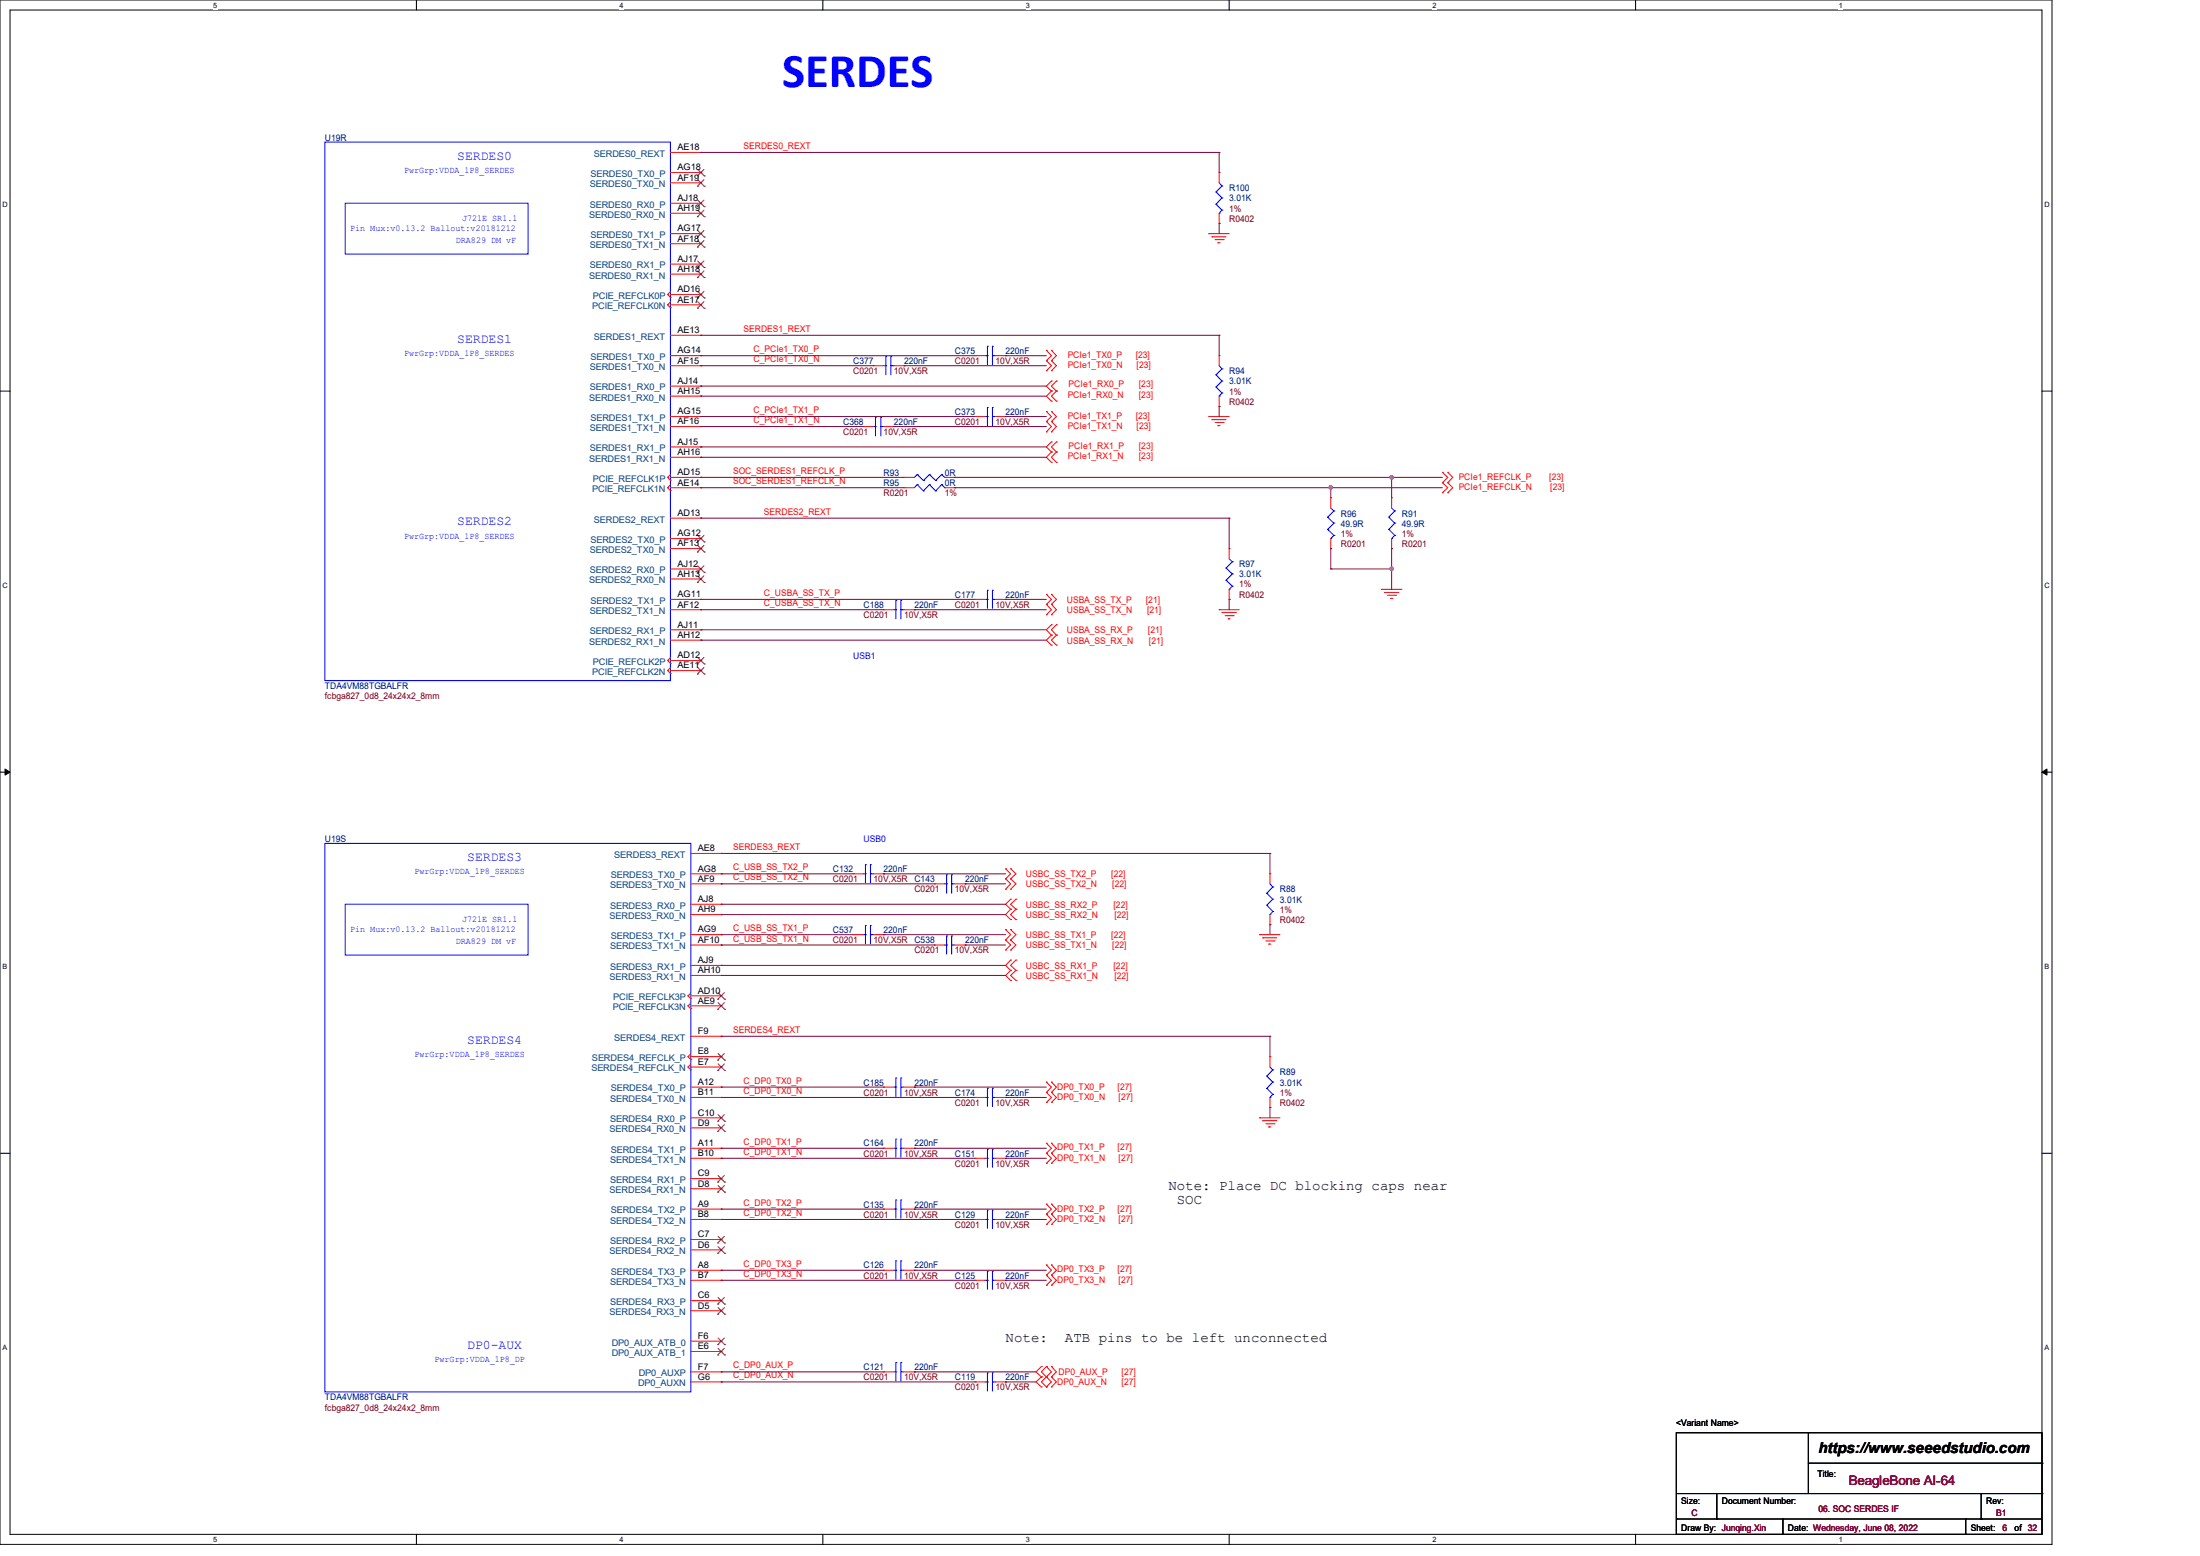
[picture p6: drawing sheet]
<svg xmlns="http://www.w3.org/2000/svg" width="297mm" height="210mm" viewBox="0 0 297 210" stroke-linecap="round" stroke-linejoin="round" font-family="sans-serif">
<path d="M0 0h277v208.4h-277zM1.4 1.4h274.3v205.7h-274.3z" fill="none" stroke="#000" stroke-width=".14"/>
<g fill="#fff">
<path d="M28.8 .1h.5v1.1h-.5z"/>
<path d="M28.8 207.2h.5v1.1h-.5z"/>
</g>
<path d="M56.2 0v1.4M56.2 207.1v1.3" fill="none" stroke="#000" stroke-width=".14"/>
<g fill="#fff">
<path d="M83.7 .1h.5v1.1h-.5z"/>
<path d="M83.7 207.2h.5v1.1h-.5z"/>
</g>
<path d="M111.1 0v1.4M111.1 207.1v1.3" fill="none" stroke="#000" stroke-width=".14"/>
<g fill="#fff">
<path d="M138.5 .1h.6v1.1h-.6z"/>
<path d="M138.5 207.2h.6v1.1h-.6z"/>
</g>
<path d="M165.9 0v1.4M165.9 207.1v1.3" fill="none" stroke="#000" stroke-width=".14"/>
<g fill="#fff">
<path d="M193.4 .1h.5v1.1h-.5z"/>
<path d="M193.4 207.2h.5v1.1h-.5z"/>
</g>
<path d="M220.8 0v1.4M220.8 207.1v1.3" fill="none" stroke="#000" stroke-width=".14"/>
<g fill="#fff">
<path d="M248.2 .1h.6v1.1h-.6z"/>
<path d="M248.2 207.2h.6v1.1h-.6z"/>
<path d="M.3 27.1h.8v1.1h-.8z"/>
<path d="M276 27.1h.7v1.1h-.7z"/>
<path d="M.3 78.5h.8v1.1h-.8z"/>
<path d="M276 78.5h.7v1.1h-.7z"/>
</g>
<path d="M0 52.8h1.4M275.7 52.8h1.3" fill="none" stroke="#000" stroke-width=".14"/>
<g fill="#fff">
<path d="M.3 129.9h.7v1.1h-.7z"/>
<path d="M276 129.9h.6v1.1h-.6z"/>
</g>
<path d="M0 104.2h1.4M275.7 104.2h1.3" fill="none" stroke="#000" stroke-width=".14"/>
<path d="M.7 103.8l.7 .4-.7 .4zM275.7 104.2l.7-.4v.8z" fill="#000" stroke="#000" stroke-width=".14"/>
<g fill="#fff">
<path d="M.3 181.4h.7v1.1h-.7z"/>
<path d="M276 181.4h.6v1.1h-.6z"/>
</g>
<g fill="none" stroke="#000" stroke-width=".14">
<path d="M0 155.7h1.4M275.7 155.7h1.3M226.3 193.4h49.4v13.7h-49.4zM244.1 193.4h.1M244.1 193.4v8.2M244.1 197.5h31.6M275.7 197.5h.1M226.3 205h.1M226.3 205h49.4M226.3 201.6h49.4M231.8 205h.1M231.8 201.6v3.4"/>
<path d="M240.7 207.1h.1M240.7 205v2.1M265.4 207.1h.1M265.4 205v2.1M267.5 205h.1M267.5 201.6v3.4M275.7 201.6h.1"/>
</g>
<g fill="none" stroke="#f00" stroke-width=".14">
<path d="M90.1 39.8h.1M90.1 39.8l.4 .3M90.5 31.5h4.1M90.5 20.6h4.1M90.5 23.3h4.1M90.5 24.7h4.1M90.5 27.4h4.1M90.5 28.8h4.1M90.5 32.9h4.1M90.5 35.6h4.1M90.5 37h4.1M90.5 39.4l-.4 .4"/>
<path d="M90.5 39.8h4.1M94.6 20.6h.1M94.6 23.3h.1M94.6 24.7h.1M94.6 27.4h.1M94.6 28.8h.1M94.6 31.5h.1M94.6 32.9h.1M94.6 35.6h.1M94.6 37h.1M94.6 39.8h.1M163.2 31.5h.1"/>
<path d="M163.2 31.5h2.7M163.6 32h.1M163.6 32h1.9M164 32.3h1.1M164.4 32.8h.1M164.4 32.8h.3M164.6 23.3h.1M164.6 30.1h.1M164.6 23.3v1.4M164.6 28.8v1.3M165.1 32.3h.1M90.1 41.1h.1"/>
<path d="M90.1 41.1l.4 .4M90.5 40.1h.1M90.5 41.5h.1M90.5 56.2h4.1M90.5 45.3h4.1M90.5 48h4.1M90.5 49.4h4.1M90.5 52.1h4.1M90.5 53.5h4.1M90.5 57.6h4.1M90.5 40.8l-.4 .3M90.5 41.1h4.1"/>
<path d="M94.6 45.3h.1M94.6 48h.1M94.6 49.4h.1M94.6 52.1h.1M94.6 53.5h.1M94.6 56.2h.1M94.6 57.6h.1M94.6 41.1h.1M116.6 57.6h.1M116.6 57.6h1.3M117.9 49.4h.1M117.9 49.4h1.4"/>
<path d="M119.3 57.6h1.4M120.7 57.6h.1M120.7 49.4h1.3M122 49.4h.1M131.7 48h.1M131.7 56.2h.1M131.7 56.2h1.3M131.7 48h1.3M134.4 56.2h1.4M134.4 48h1.4M135.8 48h.1M135.8 56.2h.1"/>
<path d="M141.3 47.3h.1M141.3 48.7h.1M141.3 50h.1M141.3 55.5h.1M141.3 56.9h.1M141.3 58.3h.1M141.3 47.3l.6 .7-.6 .7M141.3 48.7l.6 .7-.6 .6M141.3 55.5l.6 .7-.6 .7M141.3 56.9l.6 .7-.6 .7M141.9 52.8h.1M141.9 51.4h.1"/>
<path d="M141.9 47.3h.1M141.9 48.7h.1M141.9 50h.1M141.9 54.1h.1M141.9 55.5h.1M141.9 56.9h.1M141.9 58.3h.1M141.9 59.6h.1M141.9 51.4l-.6 .7 .6 .7M141.9 47.3l.7 .7-.7 .7M141.9 48.7l.7 .7-.7 .6M141.9 52.8l-.6 .7 .6 .6"/>
<path d="M141.9 55.5l.7 .7-.7 .7M141.9 56.9l.7 .7-.7 .7M141.9 59.6l-.6 .7 .6 .7M142.6 51.4h.1M142.6 52.8h.1M142.6 54.1h.1M142.6 59.6h.1M142.6 51.4l-.7 .7 .7 .7M142.6 52.8l-.7 .7 .7 .6M142.6 59.6l-.7 .7 .7 .7M163.2 56.2h.1M163.2 56.2h2.7"/>
<path d="M163.6 56.6h.1M163.6 56.6h1.9M164 57h1.1M164.4 57.4h.1M164.4 57.4h.3M164.6 48h.1M164.6 54.9h.1M164.6 48v1.4M164.6 53.5v1.4M165.1 57h.1M90.1 64.4h.1M90.1 65.8h.1"/>
<path d="M90.1 64.4l.4 .4M90.1 65.8l.4 .4M90.5 64.8h.1M90.5 66.2h.1M90.5 60.3h4.1M90.5 61.7h4.1M90.5 69.9h4.1M90.5 72.7h4.1M90.5 74h4.1M90.5 76.8h4.1M90.5 78.1h4.1M90.5 64.1l-.4 .3"/>
<path d="M90.5 64.4h4.1M90.5 65.4l-.4 .4M90.5 65.8h4.1M94.6 60.3h.1M94.6 61.7h.1M94.6 69.9h.1M94.6 72.7h.1M94.6 74h.1M94.6 76.8h.1M94.6 78.1h.1M94.6 64.4h.1M94.6 65.8h.1"/>
<path d="M122 64.4h.1M122 65.8h.1M122 64.4h1.4M122 65.8h1.4M127.6 64.4h1.3M127.6 65.8h1.3M128.9 64.4h.1M128.9 65.8h.1M141.9 61h.1M141.9 62.4h.1M141.9 61l-.6 .7 .6 .7M142.6 61h.1"/>
<path d="M142.6 62.4h.1M142.6 61l-.7 .7 .7 .7M165.9 74h.1M165.9 74v1.4M165.9 79.5v1.4M179.7 67.2h.1M179.7 74h.1M179.7 67.2v1.4M179.7 72.7v1.3M186.5 79.5h.1M186.5 79.5h2.8M186.9 80h.1"/>
<path d="M186.9 80h1.9M187.9 67.2h.1M187.9 74h.1M187.9 67.2v1.4M187.9 72.7v1.3M194.7 63.8h.1M194.7 65.2h.1M194.7 66.5h.1M194.7 63.8l.8 .6-.8 .8M194.7 65.2l.8 .6-.8 .7M195.5 63.8h.1M195.5 65.2h.1"/>
<path d="M195.5 66.5h.1M195.5 63.8l.6 .6-.6 .8M195.5 65.2l.6 .6-.6 .7M90.1 89.2h.1M90.1 90.5h.1M90.1 89.2l.4 .3M90.1 90.5l.4 .4M90.5 89.5h.1M90.5 90.9h.1M90.5 82.3h4.1M90.5 80.9h4.1M90.5 85h4.1"/>
<path d="M90.5 86.4h4.1M90.5 88.8l-.4 .4M90.5 89.2h4.1M90.5 90.1l-.4 .4M90.5 90.5h4.1M94.6 80.9h.1M94.6 82.3h.1M94.6 85h.1M94.6 86.4h.1M94.6 89.2h.1M94.6 90.5h.1M119.3 82.3h.1"/>
<path d="M119.3 82.3h1.4M122 82.3h1.4M123.4 82.3h.1M131.7 80.9h.1M131.7 80.9h1.3M134.4 80.9h1.4M135.8 80.9h.1M141.3 80.2h.1M141.3 81.6h.1M141.3 83h.1M141.3 80.2l.6 .7-.6 .7M141.3 81.6l.6 .7-.6 .7"/>
<path d="M141.9 80.2h.1M141.9 81.6h.1M141.9 84.3h.1M141.9 85.7h.1M141.9 87.1h.1M141.9 83h.1M141.9 80.2l.7 .7-.7 .7M141.9 84.3l-.6 .7 .6 .7M141.9 85.7l-.6 .7 .6 .7M141.9 81.6l.7 .7-.7 .7M142.6 85.7h.1M142.6 84.3h.1"/>
<path d="M142.6 87.1h.1M142.6 84.3l-.7 .7 .7 .7M142.6 85.7l-.7 .7 .7 .7M164.6 82.3h.1M164.6 82.3h2.7M165 82.7h.1M165 82.7h1.9M165.4 83.1h1.1M165.8 83.5h.1M165.8 83.5h.3M165.9 80.9h.1M166.5 83.1h.1"/>
<path d="M187.3 80.3h1.1M187.7 80.8h.1M187.7 80.8h.3M188.4 80.3h.1M93.3 117.9h4.1M93.3 119.3h4.1M93.3 115.2h4.1M97.4 115.2h.1M97.4 117.9h.1M97.4 119.3h.1M115.2 117.9h.1M115.2 117.9h1.4"/>
<path d="M117.9 117.9h1.4M119.3 117.9h.1M126.2 119.3h.1M126.2 119.3h1.4M128.9 119.3h1.4M130.3 119.3h.1M135.8 117.3h.1M135.8 118.6h.1M135.8 117.3l.6 .6-.6 .7M135.8 118.6l.6 .7-.6 .7M136.4 117.3h.1M136.4 118.6h.1"/>
<path d="M136.4 117.3l.8 .6-.8 .7M136.4 118.6l.8 .7-.8 .7M171.5 117.9h.1M171.5 117.9v1.4M92.9 134.4h.1M92.9 135.8h.1M92.9 134.4l.4 .4M92.9 135.8l.4 .3M93.3 134.8h.1M93.3 136.1h.1M93.3 126.2h4.1M93.3 127.6h4.1"/>
<path d="M93.3 122h4.1M93.3 123.4h4.1M93.3 130.3h4.1M93.3 131.7h4.1M93.3 139.9h4.1M93.3 134l-.4 .4M93.3 134.4h4.1M93.3 135.4l-.4 .4M93.3 135.8h4.1M97.4 122h.1M97.4 123.4h.1M97.4 126.2h.1"/>
<path d="M97.4 127.6h.1M97.4 130.3h.1M97.4 131.7h.1M97.4 139.9h.1M97.4 134.4h.1M97.4 135.8h.1M115.2 126.2h.1M115.2 126.2h1.4M117.9 126.2h1.4M119.3 126.2h.1M126.2 127.6h.1M126.2 127.6h1.4"/>
<path d="M128.9 127.6h1.4M130.3 127.6h.1M135.8 120h.1M135.8 125.5h.1M135.8 126.9h.1M135.8 128.2h.1M135.8 125.5l.6 .7-.6 .7M135.8 126.9l.6 .7-.6 .6M136.4 120h.1M136.4 121.4h.1M136.4 122.7h.1M136.4 124.1h.1"/>
<path d="M136.4 125.5h.1M136.4 126.9h.1M136.4 128.2h.1M136.4 129.6h.1M136.4 131h.1M136.4 132.3h.1M136.4 121.4l-.6 .6 .6 .7M136.4 122.7l-.6 .7 .6 .7M136.4 125.5l.8 .7-.8 .7M136.4 126.9l.8 .7-.8 .6M136.4 129.6l-.6 .7 .6 .7M136.4 131l-.6 .7 .6 .6"/>
<path d="M137.2 122.7h.1M137.2 121.4h.1M137.2 124.1h.1M137.2 131h.1M137.2 129.6h.1M137.2 132.3h.1M137.2 122.7l-.8 .7 .8 .7M137.2 121.4l-.8 .6 .8 .7M137.2 129.6l-.8 .7 .8 .7M137.2 131l-.8 .7 .8 .6M170.1 126.2h.1M170.1 126.2h2.7"/>
<path d="M170.5 126.6h.1M170.5 126.6h1.9M170.9 127h1.1M171.3 127.4h.1M171.3 127.4h.3M171.5 124.8h.1M171.5 123.4v1.4M172 127h.1M92.9 142.6h.1M92.9 144h.1M92.9 142.6l.4 .4M92.9 144l.4 .4"/>
<path d="M93.3 143h.1M93.3 144.4h.1M93.3 150.9h4.1M93.3 156.3h4.1M93.3 146.7h4.1M93.3 148.1h4.1M93.3 142.2l-.4 .4M93.3 142.6h4.1M93.3 143.6l-.4 .4M93.3 144h4.1M93.3 152.2h4.1M93.3 155h4.1"/>
<path d="M93.3 159.1h4.1M97.4 142.6h.1M97.4 144h.1M97.4 146.7h.1M97.4 148.1h.1M97.4 150.9h.1M97.4 152.2h.1M97.4 155h.1M97.4 156.3h.1M97.4 159.1h.1M119.3 146.7h.1M119.3 155h.1"/>
<path d="M119.3 146.7h1.4M119.3 155h1.4M122 146.7h1.4M122 155h1.4M123.4 146.7h.1M123.4 155h.1M131.7 156.3h.1M131.7 148.1h.1M131.7 156.3h1.3M131.7 148.1h1.3M134.4 156.3h1.4M134.4 148.1h1.4"/>
<path d="M135.8 156.3h.1M135.8 148.1h.1M141.3 147.4h.1M141.3 148.8h.1M141.3 146.1h.1M141.3 155.7h.1M141.3 157h.1M141.3 154.3h.1M141.3 147.4l.6 .7-.6 .7M141.3 146.1l.6 .6-.6 .7M141.3 155.7l.6 .6-.6 .7M141.3 154.3l.6 .7-.6 .7"/>
<path d="M141.9 147.4h.1M141.9 148.8h.1M141.9 146.1h.1M141.9 155.7h.1M141.9 157h.1M141.9 154.3h.1M141.9 147.4l.7 .7-.7 .7M141.9 146.1l.7 .6-.7 .7M141.9 155.7l.7 .6-.7 .7M141.9 154.3l.7 .7-.7 .7M170.1 150.9h.1M170.1 150.9h2.7"/>
<path d="M170.5 151.3h.1M170.5 151.3h1.9M170.9 151.7h1.1M171.3 152.1h.1M171.3 152.1h.3M171.5 142.6h.1M171.5 149.5h.1M171.5 142.6v1.4M171.5 148.1v1.4M172 151.7h.1M93.3 163.2h4.1M93.3 164.6h4.1"/>
<path d="M93.3 171.5h4.1M93.3 172.8h4.1M93.3 160.4h4.1M93.3 167.3h4.1M93.3 168.7h4.1M93.3 175.6h4.1M93.3 176.9h4.1M97.4 160.4h.1M97.4 163.2h.1M97.4 164.6h.1M97.4 167.3h.1M97.4 168.7h.1"/>
<path d="M97.4 171.5h.1M97.4 172.8h.1M97.4 175.6h.1M97.4 176.9h.1M119.3 163.2h.1M119.3 171.5h.1M119.3 163.2h1.4M119.3 171.5h1.4M122 163.2h1.4M122 171.5h1.4M123.4 163.2h.1M123.4 171.5h.1"/>
<path d="M131.7 164.6h.1M131.7 172.8h.1M131.7 164.6h1.3M131.7 172.8h1.3M134.4 164.6h1.4M134.4 172.8h1.4M135.8 164.6h.1M135.8 172.8h.1M141.3 162.5h.1M141.3 163.9h.1M141.3 165.3h.1M141.3 170.7h.1"/>
<path d="M141.3 172.1h.1M141.3 173.5h.1M141.3 162.5l.6 .7-.6 .7M141.3 163.9l.6 .7-.6 .7M141.3 170.7l.6 .8-.6 .6M141.3 172.1l.6 .7-.6 .7M141.9 162.5h.1M141.9 163.9h.1M141.9 165.3h.1M141.9 170.7h.1M141.9 172.1h.1M141.9 173.5h.1"/>
<path d="M141.9 162.5l.7 .7-.7 .7M141.9 163.9l.7 .7-.7 .7M141.9 170.7l.7 .8-.7 .6M141.9 172.1l.7 .7-.7 .7M93.3 185.2h4.1M93.3 186.5h4.1M93.3 181h4.1M93.3 182.4h4.1M97.4 181h.1M97.4 182.4h.1M97.4 185.2h.1M97.4 186.5h.1"/>
<path d="M119.3 185.2h.1M119.3 185.2h1.4M122 185.2h1.4M123.4 185.2h.1M131.7 186.5h.1M131.7 186.5h1.3M134.4 186.5h1.4M135.8 186.5h.1M140.6 185.8h.1M140.6 187.2h.1M140.6 184.4h.1M140.6 185.8l-.7 .7 .7 .7"/>
<path d="M140.6 184.4l-.7 .8 .7 .6M141.3 187.2h.1M141.3 185.8h.1M141.3 184.4h.1M141.3 184.4l.6 .8-1.3 1.3 .7 .7M141.3 185.8l.6 .7-.6 .7M141.3 184.4l-.7 .8 .7 .6M141.9 185.8h.1M141.9 187.2h.1M141.9 184.4h.1M141.9 185.8l.7 .7-.7 .7M141.9 184.4l.7 .8-.7 .6"/>
</g>
<g fill="none" stroke="#00f" stroke-width=".14">
<path d="M43.9 19.2h46.6v72.7h-46.6zM46.6 27.4h24.7v6.9h-24.7zM164.2 25.9h.1M164.2 27.6h.1M164.2 25.9l.8 .8M164.2 27.6l.8 .8M164.6 28.8h.1M164.6 24.7l.4 .4M165 25.1h.1M165 26.7h.1M165 28.4h.1M165 25.1l-.8 .8"/>
<path d="M165 26.7l-.8 .9M165 28.4l-.4 .4M117.9 57.6h.3M118.2 56.3h.1M118.2 57.6h.1M118.2 56.3v2.5M118.9 57.6h.1M118.9 56.3h.1M118.9 57.6h.4M118.9 56.3v2.5M119.3 49.4h.3M119.6 48.1h.1"/>
<path d="M119.6 49.4h.1M119.6 48.1v2.5M120.3 49.4h.1M120.3 48.1h.1M120.3 49.4h.4M120.3 48.1v2.5M133 48h.3M133 56.2h.3M133.3 46.7h.1M133.3 48h.1M133.3 55h.1M133.3 56.2h.1"/>
<path d="M133.3 46.7v2.5M133.3 55v2.4M134 48h.1M134 46.7h.1M134 56.2h.1M134 55h.1M134 46.7v2.5M134 55v2.4M134 48h.4M134 56.2h.4M164.2 50.6h.1M164.2 52.2h.1"/>
<path d="M164.2 50.6l.8 .8M164.2 52.2l.8 .8M164.6 53.5h.1M164.6 49.4l.4 .4M165 49.8h.1M165 51.4h.1M165 53h.1M165 49.8l-.8 .8M165 51.4l-.8 .8M165 53l-.4 .5M123.8 64.1h.1M123.8 65.4h.1"/>
<path d="M123.8 64.1l-.4 .3M123.8 64.1l.9 .8M123.8 65.4l-.4 .4M123.8 65.4l.9 .9M124.7 64.9h.1M124.7 66.3h.1M125.5 64.1h.1M125.5 65.4h.1M125.5 64.1l-.8 .8M125.5 64.1l.8 .8M125.5 65.4l-.8 .9M125.5 65.4l.8 .9"/>
<path d="M126.3 64.9h.1M126.3 66.3h.1M127.1 64.1h.1M127.1 65.4h.1M127.1 64.1l-.8 .8M127.1 64.1l.5 .3M127.1 65.4l-.8 .9M127.1 65.4l.5 .4M127.6 64.4h.1M127.6 65.8h.1M133.3 79.7h.1M133.3 79.7v2.4"/>
<path d="M134 79.7h.1M134 79.7v2.4M165.5 76.7h.1M165.5 78.3h.1M165.5 76.7l.9 .8M165.5 78.3l.9 .8M165.9 79.5h.1M165.9 75.4l.5 .4M166.4 75.8h.1M166.4 77.5h.1M166.4 79.1h.1M166.4 75.8l-.9 .9"/>
<path d="M166.4 77.5l-.9 .8M166.4 79.1l-.5 .4M179.2 69.8h.1M179.2 71.5h.1M179.2 69.8l.9 .8M179.2 71.5l.9 .8M179.7 72.7h.1M179.7 68.6l.4 .4M180.1 69h.1M180.1 70.6h.1M180.1 72.3h.1M180.1 69l-.9 .8"/>
<path d="M180.1 70.6l-.9 .9M180.1 72.3l-.4 .4M187.5 69.8h.1M187.5 71.5h.1M187.5 69.8l.8 .8M187.5 71.5l.8 .8M187.9 72.7h.1M187.9 68.6l.4 .4M188.3 69h.1M188.3 70.6h.1M188.3 72.3h.1M188.3 69l-.8 .8"/>
<path d="M188.3 70.6l-.8 .9M188.3 72.3l-.4 .4M120.7 82.3h.2M120.9 81h.1M120.9 82.3h.1M120.9 81v2.5M121.6 82.3h.1M121.6 81h.1M121.6 81v2.5M121.6 82.3h.4M133 80.9h.3M133.3 80.9h.1"/>
<path d="M134 80.9h.1M134 80.9h.4M43.9 113.8h49.4v74.1h-49.4zM116.6 117.9h.2M116.8 116.7h.1M116.8 117.9h.1M116.8 116.7v2.5M117.5 117.9h.1M117.5 116.7h.1M117.5 117.9h.4M117.5 116.7v2.5M127.6 119.3h.2"/>
<path d="M127.8 118.1h.1M127.8 119.3h.1M127.8 118.1v2.5M128.5 119.3h.1M128.5 118.1h.1M128.5 119.3h.4M128.5 118.1v2.5M171.5 119.3l.3 .4M171.8 119.7h.1M171.8 119.7l-.8 .9M46.6 122h24.7v6.9h-24.7zM116.6 126.2h.2"/>
<path d="M116.8 124.9h.1M116.8 126.2h.1M116.8 124.9v2.5M117.5 126.2h.1M117.5 124.9h.1M117.5 124.9v2.5M117.5 126.2h.4M127.6 127.6h.2M127.8 126.3h.1M127.8 127.6h.1M127.8 126.3v2.5M128.5 127.6h.1"/>
<path d="M128.5 126.3h.1M128.5 126.3v2.5M128.5 127.6h.4M171 120.6h.1M171 122.2h.1M171 120.6l.8 .8M171 122.2l.8 .8M171.5 123.4h.1M171.8 121.4h.1M171.8 123h.1M171.8 121.4l-.8 .8M171.8 123l-.3 .4"/>
<path d="M120.7 146.7h.2M120.7 155h.2M120.9 145.5h.1M120.9 146.7h.1M120.9 153.8h.1M120.9 155h.1M120.9 145.5v2.5M120.9 153.8v2.4M121.6 146.7h.1M121.6 145.5h.1M121.6 155h.1M121.6 153.8h.1"/>
<path d="M121.6 145.5v2.5M121.6 153.8v2.4M121.6 146.7h.4M121.6 155h.4M133 156.3h.3M133 148.1h.3M133.3 155.1h.1M133.3 156.3h.1M133.3 146.9h.1M133.3 148.1h.1M133.3 146.9v2.5M133.3 155.1v2.5"/>
<path d="M134 156.3h.1M134 155.1h.1M134 148.1h.1M134 146.9h.1M134 156.3h.4M134 146.9v2.5M134 155.1v2.5M134 148.1h.4M171 145.2h.1M171 146.9h.1M171 145.2l.8 .9M171 146.9l.8 .8"/>
<path d="M171.5 148.1h.1M171.5 144l.3 .4M171.8 144.4h.1M171.8 146.1h.1M171.8 147.7h.1M171.8 144.4l-.8 .8M171.8 146.1l-.8 .8M171.8 147.7l-.3 .4M120.7 163.2h.2M120.7 171.5h.2M120.9 162h.1M120.9 163.2h.1"/>
<path d="M120.9 170.2h.1M120.9 171.5h.1M120.9 162v2.4M120.9 170.2v2.5M121.6 163.2h.1M121.6 162h.1M121.6 171.5h.1M121.6 170.2h.1M121.6 162v2.4M121.6 170.2v2.5M121.6 163.2h.4M121.6 171.5h.4"/>
<path d="M133 164.6h.3M133 172.8h.3M133.3 163.3h.1M133.3 164.6h.1M133.3 171.6h.1M133.3 172.8h.1M133.3 163.3v2.5M133.3 171.6v2.4M134 164.6h.1M134 163.3h.1M134 172.8h.1M134 171.6h.1"/>
<path d="M134 163.3v2.5M134 171.6v2.4M134 164.6h.4M134 172.8h.4M120.7 185.2h.2M120.9 183.9h.1M120.9 185.2h.1M120.9 183.9v2.5M121.6 185.2h.1M121.6 183.9h.1M121.6 185.2h.4M121.6 183.9v2.5"/>
<path d="M133 186.5h.3M133.3 185.3h.1M133.3 186.5h.1M133.3 185.3v2.4M134 186.5h.1M134 185.3h.1M134 185.3v2.4M134 186.5h.4"/>
</g>
<g fill="none" stroke="#7f3f00" stroke-width=".14">
<path d="M94.1 23.7h.1M94.1 25.1h.1M94.1 27.9h.1M94.1 29.3h.1M94.1 32h.1M94.1 33.4h.1M94.1 36.1h.1M94.1 37.5h.1M94.2 22.9l.9 .8M94.2 24.3l.9 .8M94.2 27l.9 .9M94.2 28.4l.9 .9"/>
<path d="M94.2 31.1l.9 .9M94.2 32.5l.9 .9M94.2 35.2l.9 .9M94.2 36.6l.9 .9M94.2 39.3l.9 .9M95 22.9l-.9 .8M95 24.3l-.9 .8M95 27l-.9 .9M95 28.4l-.9 .9M95 31.1l-.9 .9M95 32.5l-.9 .9M95 35.2l-.9 .9"/>
<path d="M95 36.6l-.9 .9M95 39.3l-.9 .9M95.1 23.7h.1M95.1 25.1h.1M95.1 27.9h.1M95.1 29.3h.1M95.1 32h.1M95.1 33.4h.1M95.1 36.1h.1M95.1 37.5h.1M94.1 40.2h.1M94.1 41.6h.1"/>
<path d="M94.2 40.7l.9 .9M95 40.7l-.9 .9M95.1 40.2h.1M95.1 41.6h.1M94.1 73.2h.1M94.1 74.5h.1M94.1 77.3h.1M94.1 78.6h.1M94.2 72.3l.9 .9M94.2 73.6l.9 .9M94.2 76.4l.9 .9M94.2 77.7l.9 .9"/>
<path d="M95 72.3l-.9 .9M95 73.6l-.9 .9M95 76.4l-.9 .9M95 77.7l-.9 .9M95.1 73.2h.1M95.1 74.5h.1M95.1 77.3h.1M95.1 78.6h.1M94.1 89.6h.1M94.1 91h.1M94.2 88.7l.9 .9M94.2 90.1l.9 .9"/>
<path d="M95 88.7l-.9 .9M95 90.1l-.9 .9M95.1 89.6h.1M95.1 91h.1M96.9 134.9h.1M96.9 136.2h.1M96.9 134l.9 .9M96.9 135.3l.9 .9M97.8 134l-.9 .9M97.8 135.3l-.9 .9M97.8 134.9h.1M97.8 136.2h.1"/>
<path d="M96.9 143.1h.1M96.9 144.5h.1M96.9 151.3h.1M96.9 152.7h.1M96.9 159.6h.1M96.9 142.2l.9 .9M96.9 143.6l.9 .9M96.9 150.5l.9 .8M96.9 151.8l.9 .9M96.9 158.7l.9 .9M97.8 142.2l-.9 .9M97.8 143.6l-.9 .9"/>
<path d="M97.8 150.5l-.9 .8M97.8 151.8l-.9 .9M97.8 158.7l-.9 .9M97.8 143.1h.1M97.8 144.5h.1M97.8 151.3h.1M97.8 152.7h.1M97.8 159.6h.1M96.9 160.9h.1M96.9 167.8h.1M96.9 169.2h.1M96.9 176h.1"/>
<path d="M96.9 177.4h.1M96.9 160l.9 .9M96.9 166.9l.9 .9M96.9 168.3l.9 .9M96.9 175.1l.9 .9M96.9 176.5l.9 .9M97.8 160l-.9 .9M97.8 166.9l-.9 .9M97.8 168.3l-.9 .9M97.8 175.1l-.9 .9M97.8 176.5l-.9 .9M97.8 160.9h.1"/>
<path d="M97.8 167.8h.1M97.8 169.2h.1M97.8 176h.1M97.8 177.4h.1M96.9 181.5h.1M96.9 182.9h.1M96.9 180.6l.9 .9M96.9 182l.9 .9M97.8 180.6l-.9 .9M97.8 182l-.9 .9M97.8 181.5h.1M97.8 182.9h.1"/>
</g>
<g fill="none" stroke="#7f003f" stroke-width=".14">
<path d="M94.6 20.6h.1M94.6 20.6h70M164.6 30.1h.1M164.6 20.6h.1M164.6 20.6v2.7M164.6 30.1v1.4M94.6 45.3h.1M94.6 49.4h.1M94.6 53.5h.1M94.6 52.1h.1M94.6 48h.1M94.6 56.2h.1"/>
<path d="M94.6 57.6h.1M94.6 45.3h70M94.6 49.4h23.3M94.6 53.5h46.7M94.6 52.1h46.7M94.6 48h37.1M94.6 56.2h37.1M94.6 57.6h22M120.7 57.6h.1M120.7 57.6h20.6M122 49.4h.1M122 49.4h19.3"/>
<path d="M135.8 48h.1M135.8 56.2h.1M135.8 48h5.5M135.8 56.2h5.5M164.6 54.9h.1M164.6 45.3h.1M164.6 45.3v2.7M164.6 54.9v1.3M94.6 69.9h.1M94.6 65.8h.1M94.6 64.4h.1M94.6 60.3h.1"/>
<path d="M94.6 61.7h.1M94.6 69.9h71.3M94.6 65.8h27.4M94.6 64.4h27.4M94.6 60.3h46.7M94.6 61.7h46.7M128.9 64.4h.1M128.9 65.8h.1M128.9 65.8h65.8M128.9 64.4h65.8M165.9 69.9h.1M165.9 69.9v4.1"/>
<path d="M179.7 65.8h.1M179.7 74h.1M179.7 76.8h.1M179.7 65.8v1.4M179.7 74v2.8M179.7 76.8h8.2M187.9 64.4h.1M187.9 74h.1M187.9 76.8h.1M187.9 64.4v2.8M187.9 74v5.5M94.6 82.3h.1"/>
<path d="M94.6 80.9h.1M94.6 86.4h.1M94.6 85h.1M94.6 82.3h24.7M94.6 80.9h37.1M94.6 86.4h46.7M94.6 85h46.7M123.4 82.3h.1M123.4 82.3h17.9M135.8 80.9h.1M135.8 80.9h5.5M165.9 80.9h.1"/>
<path d="M165.9 80.9v1.4M97.4 117.9h.1M97.4 115.2h.1M97.4 119.3h.1M97.4 117.9h17.8M97.4 119.3h28.8M97.4 115.2h74.1M119.3 117.9h.1M119.3 117.9h16.5M130.3 119.3h.1M130.3 119.3h5.5M171.5 115.2h.1"/>
<path d="M171.5 115.2v2.7M97.4 139.9h.1M97.4 122h.1M97.4 123.4h.1M97.4 126.2h.1M97.4 127.6h.1M97.4 130.3h.1M97.4 131.7h.1M97.4 139.9h74.1M97.4 122h38.4M97.4 123.4h38.4M97.4 126.2h17.8"/>
<path d="M97.4 127.6h28.8M97.4 130.3h38.4M97.4 131.7h38.4M119.3 126.2h.1M119.3 126.2h16.5M130.3 127.6h.1M130.3 127.6h5.5M171.5 139.9h.1M171.5 124.8h.1M171.5 124.8v1.4M171.5 139.9v2.7M97.4 146.7h.1"/>
<path d="M97.4 155h.1M97.4 156.3h.1M97.4 148.1h.1M97.4 146.7h21.9M97.4 155h21.9M97.4 156.3h34.3M97.4 148.1h34.3M123.4 146.7h.1M123.4 155h.1M123.4 146.7h17.9M123.4 155h17.9M135.8 156.3h.1"/>
<path d="M135.8 148.1h.1M135.8 156.3h5.5M135.8 148.1h5.5M171.5 149.5h.1M171.5 149.5v1.4M97.4 171.5h.1M97.4 163.2h.1M97.4 172.8h.1M97.4 164.6h.1M97.4 171.5h21.9M97.4 163.2h21.9M97.4 172.8h34.3"/>
<path d="M97.4 164.6h34.3M123.4 163.2h.1M123.4 171.5h.1M123.4 171.5h17.9M123.4 163.2h17.9M135.8 164.6h.1M135.8 172.8h.1M135.8 172.8h5.5M135.8 164.6h5.5M97.4 186.5h.1M97.4 185.2h.1M97.4 186.5h34.3"/>
<path d="M97.4 185.2h21.9M123.4 185.2h.1M123.4 185.2h16.5M135.8 186.5h.1M135.8 186.5h4.1"/>
</g>
<g fill="#f0f" stroke="#f0f" stroke-width=".14">
<circle cx="187.9" cy="64.4" r=".25"/>
<circle cx="179.6" cy="65.8" r=".24"/>
<circle cx="187.9" cy="76.8" r=".25"/>
</g>
<text font-size="6.6" fill="#00f" x="105.6" y="11.7">SERDES</text>
<text font-size="2" x="245.5" y="196.1">https://www.seeedstudio.com</text>
<g font-size="1.9">
<text x="157.7" y="160.6">Note: Place DC blocking caps near</text>
<text x="158.9" y="162.5">SOC</text>
<text x="135.8" y="181.1">Note:</text>
<text x="143.8" y="181.1">ATB pins to be left unconnected</text>
</g>
<g font-size="1.8" fill="#00f">
<text x="61.7" y="21.5">SERDES0</text>
<text x="61.7" y="46.2">SERDES1</text>
<text x="61.7" y="70.9">SERDES2</text>
<text x="63.1" y="116.2">SERDES3</text>
<text x="63.1" y="140.9">SERDES4</text>
<text x="63.1" y="182">DP0-AUX</text>
</g>
<text font-size="1.8" fill="#7f0000" x="249.6" y="200.5">BeagleBone AI-64</text>
<g font-size="1.2" fill="#00007f">
<text x="43.9" y="19">U19R</text>
<text x="165.9" y="25.8">R100</text>
<text x="165.9" y="27.2">3.01K</text>
<text x="128.9" y="47.8">C375</text>
<text x="135.8" y="47.8">220nF</text>
<text x="115.2" y="49.1">C377</text>
<text x="122" y="49.1">220nF</text>
<text x="165.9" y="50.5">R94</text>
<text x="165.9" y="51.9">3.01K</text>
<text x="113.8" y="57.4">C368</text>
<text x="120.7" y="57.4">220nF</text>
<text x="128.9" y="56">C373</text>
<text x="135.8" y="56">220nF</text>
<text x="119.3" y="64.2">R93</text>
<text x="119.3" y="65.6">R95</text>
<text x="127.5" y="64.2">0R</text>
<text x="127.5" y="65.6">0R</text>
<text x="181" y="69.7">R96</text>
<text x="181" y="71.1">49.9R</text>
<text x="189.3" y="69.7">R91</text>
<text x="189.3" y="71.1">49.9R</text>
<text x="167.3" y="76.6">R97</text>
<text x="167.3" y="77.9">3.01K</text>
<text x="116.6" y="82">C188</text>
<text x="123.4" y="82">220nF</text>
<text x="128.9" y="80.7">C177</text>
<text x="135.8" y="80.7">220nF</text>
<text x="43.9" y="93">TDA4VM88TGBALFR</text>
<text x="43.9" y="113.6">U19S</text>
<text x="112.4" y="117.7">C132</text>
<text x="119.3" y="117.7">220nF</text>
<text x="123.4" y="119.1">C143</text>
<text x="130.3" y="119.1">220nF</text>
<text x="112.4" y="125.9">C537</text>
<text x="119.3" y="125.9">220nF</text>
<text x="172.8" y="120.4">R88</text>
<text x="172.8" y="121.8">3.01K</text>
<text x="123.4" y="127.3">C538</text>
<text x="130.3" y="127.3">220nF</text>
<text x="116.6" y="146.5">C185</text>
<text x="123.4" y="146.5">220nF</text>
<text x="128.9" y="147.9">C174</text>
<text x="135.8" y="147.9">220nF</text>
<text x="172.8" y="145.2">R89</text>
<text x="172.8" y="146.5">3.01K</text>
<text x="116.6" y="154.7">C164</text>
<text x="123.4" y="154.7">220nF</text>
<text x="128.9" y="156.1">C151</text>
<text x="135.8" y="156.1">220nF</text>
<text x="116.6" y="163">C135</text>
<text x="123.4" y="163">220nF</text>
<text x="128.9" y="164.3">C129</text>
<text x="135.8" y="164.3">220nF</text>
<text x="116.6" y="171.2">C126</text>
<text x="123.4" y="171.2">220nF</text>
<text x="128.9" y="172.6">C125</text>
<text x="135.8" y="172.6">220nF</text>
<text x="116.6" y="184.9">C121</text>
<text x="123.4" y="184.9">220nF</text>
<text x="43.9" y="189">TDA4VM88TGBALFR</text>
<text x="128.9" y="186.3">C119</text>
<text x="135.8" y="186.3">220nF</text>
</g>
<g font-size="1.2" fill="#00f">
<text x="54.6" y="23.4">PwrGrp:VDDA_1P8_SERDES</text>
<text x="62.4" y="29.8">J721E SR1.1</text>
<text x="47.3" y="31.2">Pin Mux:v0.13.2 Ballout:v20181212</text>
<text x="61.6" y="32.8">DRA829 DM vF</text>
<text x="54.6" y="48">PwrGrp:VDDA_1P8_SERDES</text>
<text x="54.6" y="72.7">PwrGrp:VDDA_1P8_SERDES</text>
<text x="115.2" y="88.9">USB1</text>
<text x="116.6" y="113.6">USB0</text>
<text x="56" y="118">PwrGrp:VDDA_1P8_SERDES</text>
<text x="47.3" y="125.8">Pin Mux:v0.13.2 Ballout:v20181212</text>
<text x="62.4" y="124.5">J721E SR1.1</text>
<text x="61.6" y="127.5">DRA829 DM vF</text>
<text x="56" y="142.7">PwrGrp:VDDA_1P8_SERDES</text>
<text x="58.7" y="183.9">PwrGrp:VDDA_1P8_DP</text>
</g>
<g font-size="1.2" fill="#003f7f">
<text x="79.7" y="23.9">SERDES0_TX0_P</text>
<text x="80.2" y="21.2">SERDES0_REXT</text>
<text x="79.5" y="29.4">SERDES0_RX0_N</text>
<text x="79.6" y="25.3">SERDES0_TX0_N</text>
<text x="79.6" y="28">SERDES0_RX0_P</text>
<text x="79.6" y="33.5">SERDES0_TX1_N</text>
<text x="79.7" y="32.1">SERDES0_TX1_P</text>
<text x="79.5" y="37.6">SERDES0_RX1_N</text>
<text x="79.6" y="36.2">SERDES0_RX1_P</text>
<text x="80" y="41.7">PCIE_REFCLK0N</text>
<text x="80" y="40.3">PCIE_REFCLK0P</text>
<text x="80.2" y="45.8">SERDES1_REXT</text>
<text x="79.6" y="50">SERDES1_TX0_N</text>
<text x="79.6" y="52.7">SERDES1_RX0_P</text>
<text x="79.7" y="48.6">SERDES1_TX0_P</text>
<text x="79.5" y="54.1">SERDES1_RX0_N</text>
<text x="79.6" y="58.2">SERDES1_TX1_N</text>
<text x="79.7" y="56.8">SERDES1_TX1_P</text>
<text x="79.5" y="62.3">SERDES1_RX1_N</text>
<text x="79.6" y="60.9">SERDES1_RX1_P</text>
<text x="80" y="65">PCIE_REFCLK1P</text>
<text x="80" y="66.4">PCIE_REFCLK1N</text>
<text x="80.2" y="70.5">SERDES2_REXT</text>
<text x="79.6" y="74.6">SERDES2_TX0_N</text>
<text x="79.6" y="77.4">SERDES2_RX0_P</text>
<text x="79.7" y="73.3">SERDES2_TX0_P</text>
<text x="79.5" y="78.7">SERDES2_RX0_N</text>
<text x="79.6" y="82.9">SERDES2_TX1_N</text>
<text x="79.7" y="81.5">SERDES2_TX1_P</text>
<text x="79.5" y="87">SERDES2_RX1_N</text>
<text x="79.6" y="85.6">SERDES2_RX1_P</text>
<text x="80" y="89.7">PCIE_REFCLK2P</text>
<text x="80" y="91.1">PCIE_REFCLK2N</text>
<text x="82.4" y="119.9">SERDES3_TX0_N</text>
<text x="82.5" y="118.5">SERDES3_TX0_P</text>
<text x="82.9" y="115.8">SERDES3_REXT</text>
<text x="82.3" y="124">SERDES3_RX0_N</text>
<text x="82.4" y="122.6">SERDES3_RX0_P</text>
<text x="82.4" y="128.1">SERDES3_TX1_N</text>
<text x="82.4" y="130.9">SERDES3_RX1_P</text>
<text x="82.5" y="126.7">SERDES3_TX1_P</text>
<text x="82.3" y="132.2">SERDES3_RX1_N</text>
<text x="82.7" y="136.4">PCIE_REFCLK3N</text>
<text x="82.8" y="135">PCIE_REFCLK3P</text>
<text x="79.9" y="143.2">SERDES4_REFCLK_P</text>
<text x="82.9" y="140.5">SERDES4_REXT</text>
<text x="79.8" y="144.6">SERDES4_REFCLK_N</text>
<text x="82.4" y="148.7">SERDES4_TX0_N</text>
<text x="82.5" y="147.3">SERDES4_TX0_P</text>
<text x="82.3" y="152.8">SERDES4_RX0_N</text>
<text x="82.4" y="151.5">SERDES4_RX0_P</text>
<text x="82.5" y="155.6">SERDES4_TX1_P</text>
<text x="82.3" y="161">SERDES4_RX1_N</text>
<text x="82.4" y="156.9">SERDES4_TX1_N</text>
<text x="82.4" y="159.7">SERDES4_RX1_P</text>
<text x="82.4" y="165.2">SERDES4_TX2_N</text>
<text x="82.4" y="167.9">SERDES4_RX2_P</text>
<text x="82.5" y="163.8">SERDES4_TX2_P</text>
<text x="82.3" y="169.3">SERDES4_RX2_N</text>
<text x="82.4" y="173.4">SERDES4_TX3_N</text>
<text x="82.5" y="172">SERDES4_TX3_P</text>
<text x="82.3" y="177.5">SERDES4_RX3_N</text>
<text x="82.4" y="176.1">SERDES4_RX3_P</text>
<text x="82.6" y="181.6">DP0_AUX_ATB_0</text>
<text x="82.6" y="183">DP0_AUX_ATB_1</text>
<text x="86.2" y="185.8">DP0_AUXP</text>
<text x="86.1" y="187.1">DP0_AUXN</text>
</g>
<g font-size="1.2">
<text x="91.5" y="20.3">AE18</text>
<text x="91.5" y="23">AG18</text>
<text x="91.5" y="24.4">AF19</text>
<text x="91.5" y="27.1">AJ18</text>
<text x="91.5" y="28.5">AH19</text>
<text x="91.5" y="31.2">AG17</text>
<text x="91.5" y="32.6">AF18</text>
<text x="91.5" y="35.3">AJ17</text>
<text x="91.5" y="36.7">AH18</text>
<text x="91.5" y="39.5">AD16</text>
<text x="91.5" y="40.9">AE17</text>
<text x="91.5" y="45">AE13</text>
<text x="91.5" y="47.7">AG14</text>
<text x="91.5" y="49.1">AF15</text>
<text x="91.5" y="51.8">AJ14</text>
<text x="91.5" y="53.2">AH15</text>
<text x="91.5" y="55.9">AG15</text>
<text x="91.5" y="57.3">AF16</text>
<text x="91.5" y="60">AJ15</text>
<text x="91.5" y="61.4">AH16</text>
<text x="91.5" y="64.1">AD15</text>
<text x="91.5" y="65.5">AE14</text>
<text x="91.5" y="69.6">AD13</text>
<text x="91.5" y="72.4">AG12</text>
<text x="91.5" y="73.7">AF13</text>
<text x="91.5" y="76.5">AJ12</text>
<text x="91.5" y="77.8">AH13</text>
<text x="91.5" y="80.6">AG11</text>
<text x="91.5" y="82">AF12</text>
<text x="91.5" y="84.7">AJ11</text>
<text x="91.5" y="86.1">AH12</text>
<text x="91.5" y="88.9">AD12</text>
<text x="91.5" y="90.2">AE11</text>
<text x="94.2" y="114.9">AE8</text>
<text x="94.2" y="117.6">AG8</text>
<text x="94.2" y="119">AF9</text>
<text x="94.2" y="121.7">AJ8</text>
<text x="94.2" y="123.1">AH9</text>
<text x="94.2" y="125.9">AG9</text>
<text x="94.2" y="127.3">AF10</text>
<text x="94.2" y="130">AJ9</text>
<text x="94.2" y="131.4">AH10</text>
<text x="94.2" y="134.1">AD10</text>
<text x="94.2" y="135.5">AE9</text>
<text x="94.2" y="139.6">F9</text>
<text x="94.2" y="142.3">E8</text>
<text x="94.2" y="143.7">E7</text>
<text x="94.2" y="146.4">A12</text>
<text x="94.2" y="147.8">B11</text>
<text x="94.2" y="150.6">C10</text>
<text x="94.2" y="151.9">D9</text>
<text x="94.2" y="154.7">A11</text>
<text x="94.2" y="156">B10</text>
<text x="94.2" y="158.8">C9</text>
<text x="94.2" y="160.1">D8</text>
<text x="94.2" y="162.9">A9</text>
<text x="94.2" y="164.3">B8</text>
<text x="94.2" y="167">C7</text>
<text x="94.2" y="168.4">D6</text>
<text x="94.2" y="171.2">A8</text>
<text x="94.2" y="172.5">B7</text>
<text x="94.2" y="175.3">C6</text>
<text x="94.2" y="176.6">D5</text>
<text x="94.2" y="180.7">F6</text>
<text x="94.2" y="182.1">E6</text>
<text x="94.2" y="184.9">F7</text>
<text x="94.2" y="186.2">G6</text>
<text x="226.3" y="192.4">&lt;Variant Name&gt;</text>
<text x="227" y="203">Size:</text>
<text x="232.5" y="203">Document Number:</text>
<text x="245.4" y="199.3">Title:</text>
<text x="268.1" y="203">Rev:</text>
<text x="227" y="206.6">Draw By: Junqing.Xin</text>
<text x="241.4" y="206.6">Date: Wednesday, June 08, 2022</text>
<text x="266.1" y="206.6">Sheet:</text>
<text x="272" y="206.6">of 32</text>
</g>
<g font-size="1.2" fill="#f00">
<text x="100.4" y="20.1">SERDES0_REXT</text>
<text x="100.4" y="44.8">SERDES1_REXT</text>
<text x="101.7" y="47.5">C_PCIe1_TX0_P</text>
<text x="101.7" y="48.9">C_PCIe1_TX0_N</text>
<text x="144.1" y="48.3">PCIe1_TX0_P</text>
<text x="144.1" y="49.7">PCIe1_TX0_N</text>
<text x="144.1" y="53.7">PCIe1_RX0_N</text>
<text x="144.3" y="52.3">PCIe1_RX0_P</text>
<text x="153.3" y="48.3">[23]</text>
<text x="153.5" y="49.7">[23]</text>
<text x="153.8" y="53.7">[23]</text>
<text x="153.8" y="52.3">[23]</text>
<text x="101.7" y="55.8">C_PCIe1_TX1_P</text>
<text x="101.7" y="57.1">C_PCIe1_TX1_N</text>
<text x="144.1" y="56.6">PCIe1_TX1_P</text>
<text x="144.1" y="57.9">PCIe1_TX1_N</text>
<text x="153.3" y="56.6">[23]</text>
<text x="153.5" y="57.9">[23]</text>
<text x="99" y="65.4">SOC_SERDES1_REFCLK_N</text>
<text x="99" y="64">SOC_SERDES1_REFCLK_P</text>
<text x="144.1" y="61.9">PCIe1_RX1_N</text>
<text x="144.3" y="60.5">PCIe1_RX1_P</text>
<text x="153.8" y="61.9">[23]</text>
<text x="153.8" y="60.5">[23]</text>
<text x="196.9" y="64.8">PCIe1_REFCLK_P</text>
<text x="209.2" y="64.8">[23]</text>
<text x="103.1" y="69.5">SERDES2_REXT</text>
<text x="196.9" y="66.1">PCIe1_REFCLK_N</text>
<text x="209.3" y="66.1">[23]</text>
<text x="103.1" y="81.8">C_USBA_SS_TX_N</text>
<text x="103.1" y="80.4">C_USBA_SS_TX_P</text>
<text x="144" y="81.4">USBA_SS_TX_P</text>
<text x="144" y="82.7">USBA_SS_TX_N</text>
<text x="154.7" y="81.4">[21]</text>
<text x="154.9" y="82.7">[21]</text>
<text x="144" y="85.5">USBA_SS_RX_P</text>
<text x="144" y="86.9">USBA_SS_RX_N</text>
<text x="155" y="85.5">[21]</text>
<text x="155.1" y="86.9">[21]</text>
<text x="99" y="117.5">C_USB_SS_TX2_P</text>
<text x="99" y="114.7">SERDES3_REXT</text>
<text x="99" y="118.8">C_USB_SS_TX2_N</text>
<text x="138.5" y="118.4">USBC_SS_TX2_P</text>
<text x="138.5" y="119.8">USBC_SS_TX2_N</text>
<text x="150" y="118.4">[22]</text>
<text x="150.2" y="119.8">[22]</text>
<text x="99" y="125.7">C_USB_SS_TX1_P</text>
<text x="138.5" y="122.5">USBC_SS_RX2_P</text>
<text x="138.5" y="123.9">USBC_SS_RX2_N</text>
<text x="150.3" y="122.5">[22]</text>
<text x="150.4" y="123.9">[22]</text>
<text x="99" y="127.1">C_USB_SS_TX1_N</text>
<text x="138.5" y="126.6">USBC_SS_TX1_P</text>
<text x="138.5" y="128">USBC_SS_TX1_N</text>
<text x="138.5" y="130.7">USBC_SS_RX1_P</text>
<text x="150" y="126.6">[22]</text>
<text x="150.2" y="128">[22]</text>
<text x="150.3" y="130.7">[22]</text>
<text x="138.5" y="132.1">USBC_SS_RX1_N</text>
<text x="150.4" y="132.1">[22]</text>
<text x="99" y="139.4">SERDES4_REXT</text>
<text x="100.4" y="146.3">C_DP0_TX0_P</text>
<text x="100.4" y="147.7">C_DP0_TX0_N</text>
<text x="142.7" y="148.4">DP0_TX0_N</text>
<text x="142.7" y="147.1">DP0_TX0_P</text>
<text x="150.9" y="147.1">[27]</text>
<text x="151" y="148.4">[27]</text>
<text x="100.4" y="154.5">C_DP0_TX1_P</text>
<text x="100.4" y="155.9">C_DP0_TX1_N</text>
<text x="142.7" y="155.3">DP0_TX1_P</text>
<text x="150.9" y="155.3">[27]</text>
<text x="142.7" y="156.7">DP0_TX1_N</text>
<text x="151" y="156.7">[27]</text>
<text x="100.4" y="162.7">C_DP0_TX2_P</text>
<text x="100.4" y="164.1">C_DP0_TX2_N</text>
<text x="142.7" y="163.5">DP0_TX2_P</text>
<text x="142.7" y="164.9">DP0_TX2_N</text>
<text x="150.9" y="163.5">[27]</text>
<text x="151" y="164.9">[27]</text>
<text x="100.4" y="171">C_DP0_TX3_P</text>
<text x="100.4" y="172.3">C_DP0_TX3_N</text>
<text x="142.7" y="171.7">DP0_TX3_P</text>
<text x="142.7" y="173.1">DP0_TX3_N</text>
<text x="150.9" y="171.7">[27]</text>
<text x="151" y="173.1">[27]</text>
<text x="99" y="184.7">C_DP0_AUX_P</text>
<text x="142.9" y="185.6">DP0_AUX_P</text>
<text x="151.4" y="185.6">[27]</text>
<text x="99" y="186.1">C_DP0_AUX_N</text>
<text x="142.7" y="187">DP0_AUX_N</text>
<text x="151.4" y="187">[27]</text>
</g>
<g font-size="1.2" fill="#7f0000">
<text x="165.9" y="28.6">1%</text>
<text x="165.9" y="29.9">R0402</text>
<text x="115.2" y="50.5">C0201</text>
<text x="120.7" y="50.5">10V,X5R</text>
<text x="128.9" y="49.1">C0201</text>
<text x="134.4" y="49.1">10V,X5R</text>
<text x="165.9" y="53.3">1%</text>
<text x="113.8" y="58.7">C0201</text>
<text x="119.3" y="58.7">10V,X5R</text>
<text x="128.9" y="57.4">C0201</text>
<text x="134.4" y="57.4">10V,X5R</text>
<text x="165.9" y="54.6">R0402</text>
<text x="119.3" y="67">R0201</text>
<text x="127.5" y="67">1%</text>
<text x="181" y="72.4">1%</text>
<text x="181" y="73.8">R0201</text>
<text x="189.3" y="72.4">1%</text>
<text x="189.3" y="73.8">R0201</text>
<text x="116.6" y="83.4">C0201</text>
<text x="122" y="83.4">10V,X5R</text>
<text x="128.9" y="82">C0201</text>
<text x="134.4" y="82">10V,X5R</text>
<text x="167.3" y="79.3">1%</text>
<text x="167.3" y="80.7">R0402</text>
<text x="43.9" y="94.4">fcbga827_0d8_24x24x2_8mm</text>
<text x="112.4" y="119.1">C0201</text>
<text x="117.9" y="119.1">10V,X5R</text>
<text x="123.4" y="120.4">C0201</text>
<text x="128.9" y="120.4">10V,X5R</text>
<text x="172.8" y="123.2">1%</text>
<text x="172.8" y="124.6">R0402</text>
<text x="112.4" y="127.3">C0201</text>
<text x="117.9" y="127.3">10V,X5R</text>
<text x="123.4" y="128.7">C0201</text>
<text x="128.9" y="128.7">10V,X5R</text>
<text x="116.6" y="147.9">C0201</text>
<text x="122" y="147.9">10V,X5R</text>
<text x="128.9" y="149.3">C0201</text>
<text x="134.4" y="149.3">10V,X5R</text>
<text x="172.8" y="147.9">1%</text>
<text x="172.8" y="149.3">R0402</text>
<text x="116.6" y="156.1">C0201</text>
<text x="122" y="156.1">10V,X5R</text>
<text x="128.9" y="157.5">C0201</text>
<text x="134.4" y="157.5">10V,X5R</text>
<text x="116.6" y="164.3">C0201</text>
<text x="122" y="164.3">10V,X5R</text>
<text x="128.9" y="165.7">C0201</text>
<text x="134.4" y="165.7">10V,X5R</text>
<text x="116.6" y="172.6">C0201</text>
<text x="122" y="172.6">10V,X5R</text>
<text x="128.9" y="173.9">C0201</text>
<text x="134.4" y="173.9">10V,X5R</text>
<text x="43.9" y="190.4">fcbga827_0d8_24x24x2_8mm</text>
<text x="116.6" y="186.3">C0201</text>
<text x="122" y="186.3">10V,X5R</text>
<text x="128.9" y="187.7">C0201</text>
<text x="134.4" y="187.7">10V,X5R</text>
<text x="228.3" y="204.6">C</text>
<text x="245.5" y="204.1">06. SOC SERDES IF</text>
<text x="269.5" y="204.6">B1</text>
<text x="270.3" y="206.6">6</text>
</g>
<g font-size="1">
<text x="28.8" y="1">5</text>
<text x="83.7" y="1">4</text>
<text x="138.5" y="1">3</text>
<text x="193.4" y="1">2</text>
<text x="248.2" y="1">1</text>
<text x=".3" y="27.9">D</text>
<text x="276" y="27.9">D</text>
<text x=".3" y="79.4">C</text>
<text x="276" y="79.4">C</text>
<text x=".3" y="130.8">B</text>
<text x="276" y="130.8">B</text>
<text x=".3" y="182.2">A</text>
<text x="276" y="182.2">A</text>
<text x="28.8" y="208.1">5</text>
<text x="83.7" y="208.1">4</text>
<text x="138.5" y="208.1">3</text>
<text x="193.4" y="208.1">2</text>
<text x="248.2" y="208.1">1</text>
</g>
</svg>
